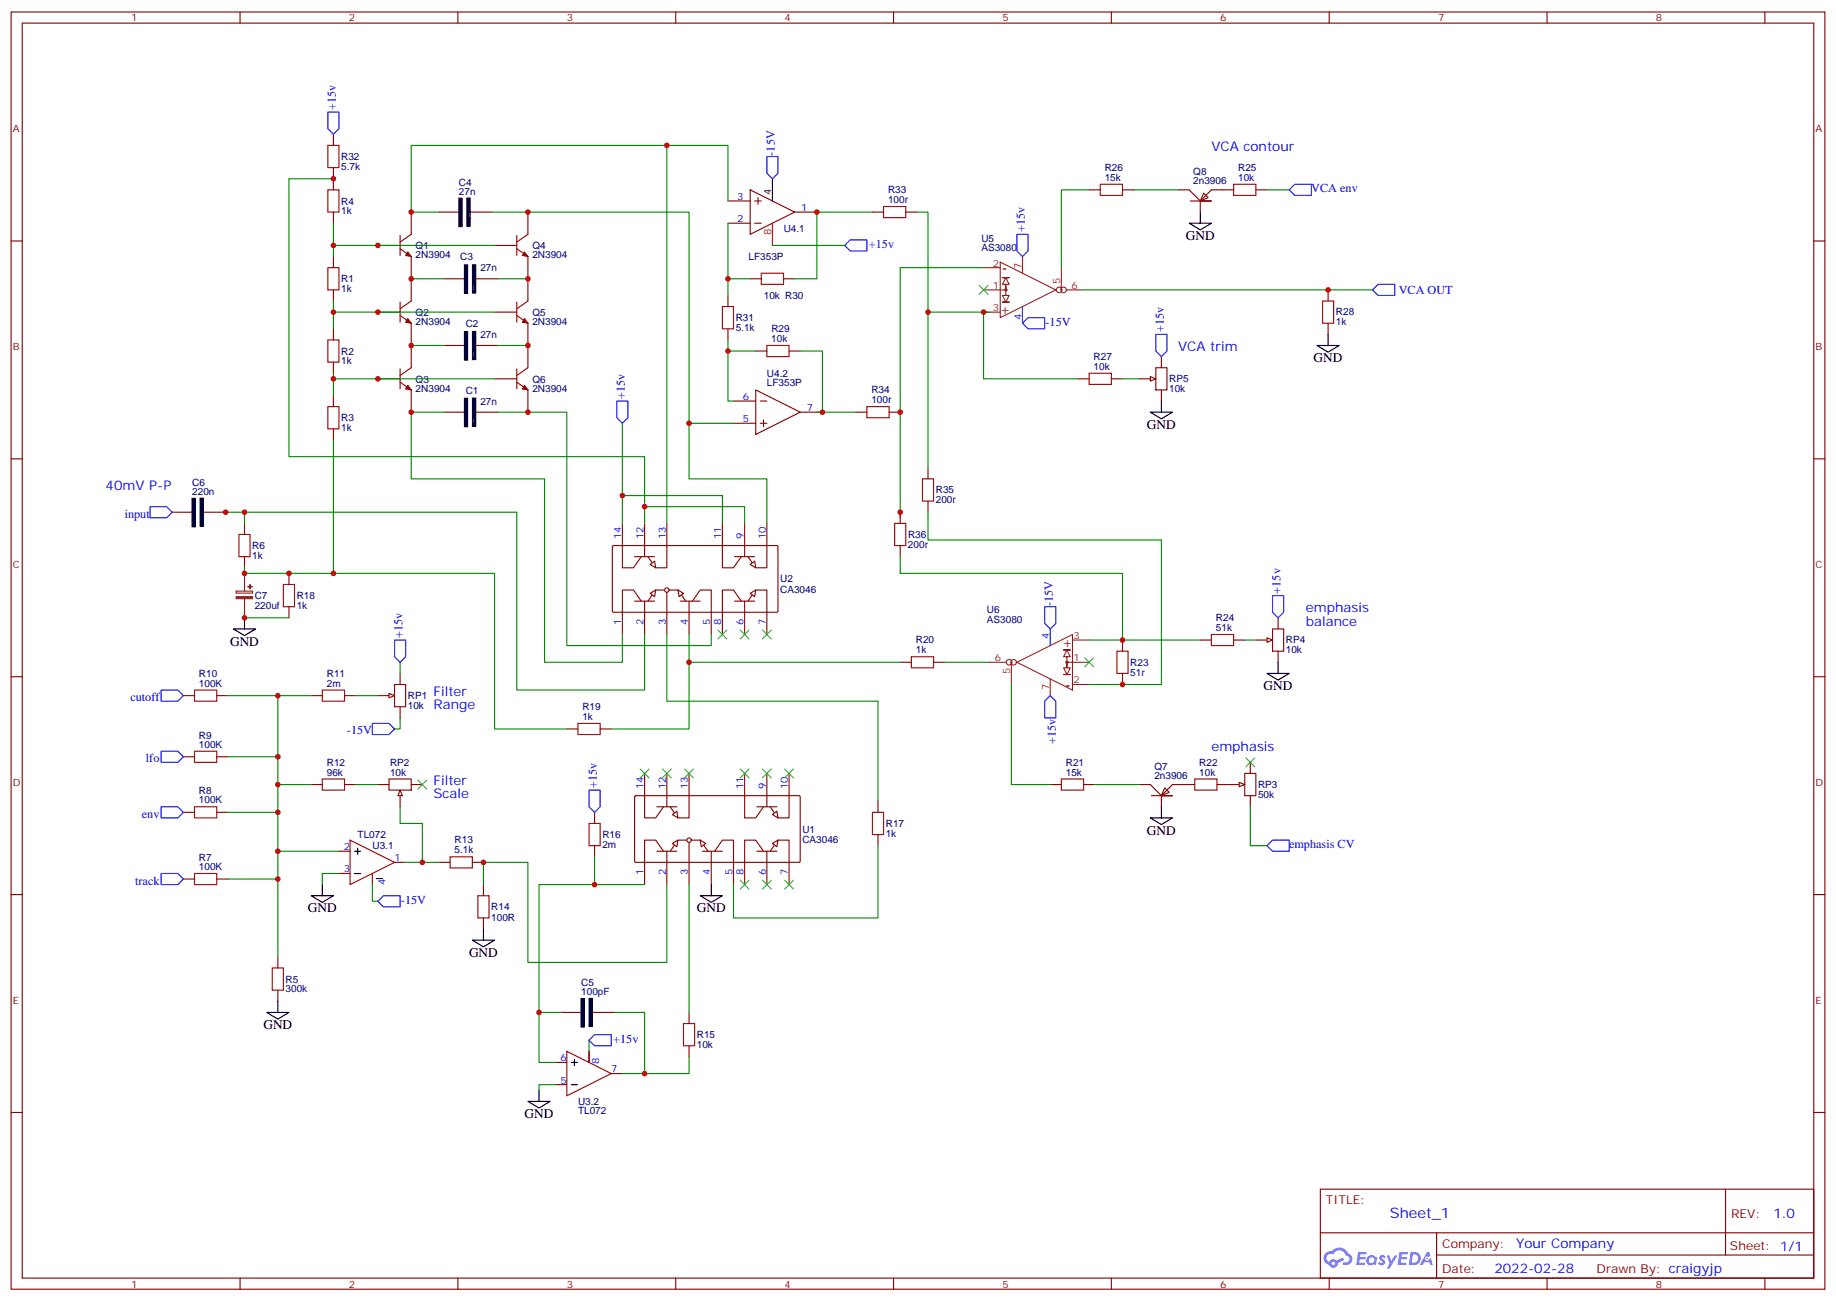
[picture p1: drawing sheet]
<svg xmlns="http://www.w3.org/2000/svg" width="583mm" height="413mm" viewBox="0 0 583 413" stroke-linecap="round" stroke-linejoin="round" font-family="sans-serif">
<g fill="none" stroke="#870000" stroke-width=".35">
<path d="M3.5 3.8h575.8v405.4h-575.8zM7.1 7.3h568.6v398.3h-568.6zM76.2 3.8v3.5M145.3 3.8v3.5M214.5 3.8v3.5M283.6 3.8v3.5M352.8 3.8v3.5M421.9 3.8v3.5M491.1 3.8v3.5M560.2 3.8v3.5M3.5 76.5h3.6M575.7 76.5h3.6"/>
<path d="M3.5 145.6h3.6M575.7 145.6h3.6M3.5 214.8h3.6M575.7 214.8h3.6M3.5 283.9h3.6M575.7 283.9h3.6M3.5 353.1h3.6M575.7 353.1h3.6M419.1 377.4h156.6v28.2h-156.6zM547.7 377.4v20.9M419.1 391.2h156.5M456 398.3h119.6"/>
<path d="M456 391.2v14.2M76.2 405.6v3.6M145.3 405.6v3.6M214.5 405.6v3.6M283.6 405.6v3.6M352.8 405.6v3.6M421.9 405.6v3.6M491.1 405.6v3.6M560.2 405.6v3.6"/>
</g>
<g fill="#5487ff">
<path d="M438.1 398.6a1.22 1.22 0 0 1 1.7 .2l-.4 .6a.47 .47 0 0 0-.3-.4 .47 .47 0 0 0-.5 .2l.1 .2a1.14 1.14 0 0 1 .8 1.8 1.14 1.14 0 0 1-1.9 0l-.2-.2 .5-.6 .7 .5a.29 .29 0 0 0 .3-.3 .29 .29 0 0 0-.2-.3 1.04 1.04 0 0 1-.6-1.7z"/>
<path d="M431.1 397.3h2.3l.4 .2-.2 .5-1.8 .1-.1 .8h1.5l.3 .4-.3 .4h-1.6l-.2 1.1h1.7l.2 .3-.2 .3-2.6 .1z"/>
<path d="M444.2 397.3l2.7 .2-.1 .5-1.8 .1-.2 .8h1.6l.3 .4-.4 .4h-1.6l-.1 1.1h1.7l.2 .3-.2 .3-2.7 .1z"/>
<path d="M453 397.3h.7l.3 1.3-.6 .3a.69 .69 0 0 0-1 .3 .69 .69 0 0 0 .4 .9 .69 .69 0 0 0 .9-.6l.5-.2 .6 2.2h-.8l-.3-.9h-1.7l-.5 .9h-.8z"/>
<path d="M440.2 398.4h.8l.6 1.8 1.1-1.8h.9l-2.6 4.2h-.8l.9-1.5z"/>
<path d="M447.8 397.3l-.6 4.2h1.3a2.11 2.11 0 0 0 2.5-2.1 2.11 2.11 0 0 0-2.5-2.1zM448.5 398.1a1.43 1.43 0 0 1 1.6 1.6 1.43 1.43 0 0 1-2 1.1z"/>
<path d="M434.1 399a1.54 1.54 0 0 0-.1 2.1 1.54 1.54 0 0 0 2.1 .1l.7 .3 .3-2.3-.6-.3a1.49 1.49 0 0 0-2.4 .1zM434.3 400a.95 .95 0 0 1 1.9 0 .95 .95 0 0 1-1.9 0z"/>
<path d="M420.8 397.7a2.18 2.18 0 0 0 1.1 3.7 1.44 1.44 0 0 0 1.6 .9 1.44 1.44 0 0 0 1.2-1.4l2-1-.5-.8-1.9 1a1.47 1.47 0 0 0-2.4 .4 1.39 1.39 0 0 1-.7-1.9 1.39 1.39 0 0 1 2-.5 2.12 2.12 0 0 1 2.2-1.3 2.12 2.12 0 0 1 1.9 1.7 1.14 1.14 0 0 1 1 1.4 1.14 1.14 0 0 1-1.6 .7 .43 .43 0 0 0-.5 .4 .43 .43 0 0 0 .4 .5 1.98 1.98 0 0 0 2.5-1.2 1.98 1.98 0 0 0-1.2-2.6 3.1 3.1 0 0 0-5.3-.6l-.9 .1zM422.7 401a.55 .55 0 0 1 1.1 0 .55 .55 0 0 1-1.1 0z"/>
<circle cx="453" cy="399.4" r=".26"/>
</g>
<g fill="none" stroke="#870000" stroke-width=".35">
<path d="M204.6 245.5v14.1h3.5l2.5-3.6M208.5 256h6.3M211.7 245.5v10.5M218.7 245.5v14.1h-3.5l-2.5-3.6M236.4 245.5v14.1h3.5l2.5-3.6M240.2 256h6.4M243.4 245.5v10.5M250.5 245.5v14.1h-3.6l-2.4-3.6M208.5 270.2h6.3M210.6 270.2l-2.5-3.6h-3.5v14.1M211.7 270.2v10.5M212.7 270.2l2.5-3.6h7l2.5 3.6"/>
<path d="M218.7 266.6v14.1M223 270.2h6.3M225.8 270.2v10.5M226.8 270.2l2.5-3.6h3.5v14.1M240.2 270.2h6.4M242.4 270.2l-2.5-3.6h-3.5v14.1M243.4 270.2v10.5M244.5 270.2l2.4-3.6h3.6v14.1"/>
</g>
<g fill="#fff" stroke="#870000" stroke-width=".35">
<path d="M222.2 266.6l1.8 1.1-1.4 1z"/>
<path d="M213.4 258.5l1.4-1 .4 2.1z"/>
<path d="M245.2 258.5l1.4-1 .3 2.1z"/>
<path d="M245.2 267.7l1.7-1.1-.3 2.1z"/>
<path d="M213.4 267.7l1.8-1.1-.4 2.1z"/>
<circle cx="218.7" cy="266.6" r=".71"/>
</g>
<g fill="none" stroke="#870000" stroke-width=".35">
<path d="M197.6 166.1v14.1h3.5l2.5-3.5M201.4 176.7h6.4M204.6 166.1v10.6M211.7 166.1v14.1h-3.6l-2.4-3.5M229.3 166.1v14.1h3.5l2.5-3.5M233.2 176.7h6.3M236.4 166.1v10.6M243.4 166.1v14.1h-3.5l-2.5-3.5M201.4 190.8h6.4M203.6 190.8l-2.5-3.5h-3.5v14.1M204.6 190.8v10.6M205.7 190.8l2.4-3.5h7.1l2.5 3.5"/>
<path d="M211.7 187.3v14.1M215.9 190.8h6.3M218.7 190.8v10.6M219.8 190.8l2.4-3.5h3.6v14.1M233.2 190.8h6.3M235.3 190.8l-2.5-3.5h-3.5v14.1M236.4 190.8v10.6M237.4 190.8l2.5-3.5h3.5v14.1M201.5 252.7l.3-.2 52 .1 .2 .3-.1 20.6-.3 .2-52-.1-.2-.3z"/>
</g>
<g fill="#fff" stroke="#870000" stroke-width=".35">
<path d="M215.2 187.3l1.8 1-1.5 1.1z"/>
<path d="M206.4 179.1l1.4-1 .3 2.1z"/>
<path d="M238.1 179.1l1.4-1 .4 2.1z"/>
<path d="M238.1 188.3l1.8-1-.4 2.1z"/>
<path d="M206.4 188.3l1.7-1-.3 2.1z"/>
<circle cx="211.7" cy="187.3" r=".71"/>
</g>
<g fill="none" stroke="#870000" stroke-width=".35">
<path d="M105.8 56.7v3.6M105.8 67.3v3.5M119.9 77.9h7.1M130.5 67.3v7.1M139.3 67.3h7.1M149.2 67.3h7.1M157 77.9h7M167.6 67.3v7.1M231.1 70.8h7M231.1 63.8h7M238.1 60.3l14.1 7-14.1 7.1zM239.5 70.8h2.2"/>
<path d="M239.5 63.8h2.2M240.6 62.7v2.1M252.2 67.3h7.1M105.8 81.4v3.5M105.8 92v3.5M119.9 99.1h7.1M130.5 81.4v14.1M141.1 88.5h7.1M151 88.5h7M157 99.1h7M167.6 81.4v14.1M105.8 104.4v3.5"/>
<path d="M105.8 114.9v3.6M130.5 102.6v14.1M141.1 109.6h7.1M151 109.6h7M167.6 102.6v14.1M105.8 125.5v3.5M105.8 136.1v3.5M119.9 120.2h7.1M130.5 123.8v7M141.1 130.8h7.1M151 130.8h7M157 120.2h7"/>
<path d="M167.6 123.8v7M232.8 127.3h7.1M232.8 134.3h7.1M239.9 123.8l14.1 7-14.1 7.1zM241.3 127.3h2.1M241.3 134.3h2.1M242.4 133.3v2.1M254 130.8h7.1M194.4 173.3l.3-.2 52.1 .1 .1 .3v20.6l-.3 .2h-52l-.2-.3zM125.2 217.2h3.6v7.1h-3.6zM127 213.7v3.5M58.2 220.8h3.5"/>
<path d="M68.8 220.8h3.5M98.8 220.8h3.5M109.4 220.8h3.5M119.9 220.8h3.6M127 224.3v3.5M58.2 257.8h3.5M58.2 240.2h3.5M68.8 257.8h3.5M68.8 240.2h3.5M361.6 249h3.5l3.6 3.5h3.5h-3.5l3.5-3.5h3.5M365.5 252.5h6.3M369 252.5h-.3l2.4-1-1.4-1.5-1 2.5v3.5"/>
<path d="M58.2 279h3.5M68.8 279h3.5M107.6 270.2h3.5M107.6 277.2h3.5M118.2 277.2v3.5M125.2 273.7h3.6M88.2 303.7v3.5M88.2 314.3v3.5M176.4 337.2h3.5M178.2 321.3h7M187 333.7v3.5M188 321.3h7.1"/>
<path d="M176.4 344.2h3.5M194 340.7h3.6"/>
</g>
<path d="M104.1 60.3h3.5v7h-3.5zM104.1 84.9h3.5v7.1h-3.5zM104.1 107.9h3.5v7h-3.5zM104.1 129h3.5v7.1h-3.5zM61.7 219h7.1v3.5h-7.1zM102.3 219h7.1v3.5h-7.1zM61.7 238.4h7.1v3.5h-7.1zM61.7 256h7.1v3.6h-7.1zM61.7 277.2h7.1v3.5h-7.1zM111.1 266.6l14.1 7.1-14.1 7zM86.4 307.2h3.6v7.1h-3.6zM179.9 333.7l14.1 7-14.1 7.1z" fill="none" stroke="#a10000" stroke-width=".35"/>
<g fill="none" stroke="#000" stroke-width=".35">
<path d="M245.2 56.7v7.1M145.7 62.9h1v9h-1zM146.1 64.9l.3-1.9v8.8l-.2 .1 .1-8.9h-.3l-.1 8.7 .1-1.2M148.2 62.9h1v8.9h-1zM148.5 63l-.2 8.7M148.5 71.1l-.1 .7M148.7 63.1v8.7M149 63.1l-.1 8.7M149.2 69.2l-.3 2.5M147.4 84.1h1v9h-1zM147.9 86.1l.3-1.9v8.8l-.3 .1 .1-8.9h-.3v8.7l.1-1.3M150 84h1v8.9h-1z"/>
<path d="M150.3 84.1l-.2 8.8M150.3 92.2l-.1 .8M150.4 84.3v8.6M150.7 84.2l-.1 8.7M150.9 90.4l-.2 2.4M147.4 105.2h1v9.1h-1zM147.9 107.2l.3-1.8v8.8l-.3 .1 .1-9-.3 .1v8.7l.1-1.3M150 105.2h1v8.9h-1zM150.3 105.3l-.2 8.7M150.3 113.4l-.1 .7M150.4 105.5v8.6M150.7 105.4l-.1 8.7"/>
<path d="M150.9 111.6l-.2 2.4M147.4 126.4h1v9h-1zM147.9 128.4l.3-1.9v8.8l-.3 .1 .1-8.9h-.3v8.7l.1-1.2M150 126.4h1v8.9h-1zM150.3 126.5l-.2 8.7M150.3 134.6l-.1 .7M150.4 126.6v8.7M150.7 126.6l-.1 8.7M150.9 132.7l-.2 2.5M112.5 270.2h2M112.5 277.2h2M113.5 269.2v2"/>
<path d="M119.4 278.8h2M98.8 284.3h7l-3.5 2.1zM102.3 280.7v3.6M88.2 317.8v3.5M184.5 316.9h1v9h-1zM184.9 318.9l.3-1.9 .1 8.8-.3 .1 .1-8.9h-.3l-.1 8.7 .1-1.2M187 316.9h1v8.9h-1zM187.3 317l-.2 8.7M187.5 317.1v8.7M187.8 317.1l-.1 8.7M84.7 321.3h7l-3.5 2.1zM181.3 337.2h2"/>
<path d="M182.3 336.2v2M187 333.7v3.5M187.3 325.1l-.1 .7M188 323.2l-.3 2.5M167.6 349.5h7l-3.5 2.1zM171.1 346v3.5M181.3 344.3h2"/>
</g>
<path d="M245.2 70.8v7.1M324.6 81.4v5.3M333.4 215.5v5.3" fill="none" stroke="#f00" stroke-width=".35"/>
<g fill="#8c2424" stroke="#8c2424" stroke-width=".35">
<circle cx="319.3" cy="92" r=".35"/>
<circle cx="338.7" cy="210.2" r=".35"/>
</g>
<g fill="none" stroke="#8c2424" stroke-width=".35">
<path d="M312.2 92h7.1v-1.8h-1.1l1.1-2.1h-1.1h2.1h-1l1 2.1h-1v3.6h1l-1 2.1h1h-2.1h1.1l-1.1-2.1h1.1M312.2 84.9h5.3M312.2 99.1h5.3M317.5 83.2l17.6 8.8-17.6 8.8zM336.9 84.9v7.1M338.7 92h5.3M314 210.2h5.3M321 210.2v7M322.8 210.2l17.6-8.8v17.6zM338.7 208.4h1l-1-2.1h1h-2.1h1.1l-1.1 2.1h1.1v3.5h-1.1l1.1 2.2h-1.1h2.1h-1l1-2.2h-1v-1.7h7M340.4 217.2h5.3M340.4 203.1h5.3"/>
<circle cx="336.2" cy="92" r=".88"/>
<circle cx="337.6" cy="92" r=".88"/>
<circle cx="320.3" cy="210.2" r=".88"/>
<circle cx="321.7" cy="210.2" r=".88"/>
</g>
<path d="M324.6 97.3v5.3M333.4 199.6v5.3M51.2 219h5.2l1.8 1.8-1.8 1.7h-5.2zM51.2 238.4h5.2l1.8 1.8-1.8 1.7h-5.2zM51.2 256h5.2l1.8 1.8-1.8 1.8h-5.2zM51.2 277.2h5.2l1.8 1.8-1.8 1.7h-5.2z" fill="none" stroke="#00f" stroke-width=".35"/>
<g fill="none" stroke="#900" stroke-width=".35">
<path d="M127 74.7v6.4M127 79l3.5 2.4M130.5 74.4l-3.5 2.4M164 74.7v6.4M164 79l3.6 2.4M167.6 74.4l-3.6 2.4M127 95.9v6.3M129.5 80.4l-.4 .7 .4-1.1-.7 1.1 1.7 .3M129.5 80.4l.3 .7h-.3zM129.5 80l1 1.4M130.5 95.5l-3.5 2.5M164 95.9v6.3"/>
<path d="M166.5 80.4l-.3 .7 .3-1.1-.7 1.1 1.8 .3M166.5 80.4l.4 .7h-.4zM166.5 80l1.1 1.4M167.6 95.5l-3.6 2.5M127 117.1v6.3M127 100.1l3.5 2.5M129.5 101.5l-.4 .7 .4-1-.7 1 1.7 .4M129.5 101.5l.3 .7h-.3zM129.5 101.2l1 1.4M130.5 116.7l-3.5 2.5M164 117.1v6.3M164 100.1l3.6 2.5"/>
<path d="M166.5 101.5l-.3 .7 .3-1-.7 1 1.8 .4M166.5 101.5l.4 .7h-.4zM166.5 101.2l1.1 1.4M167.6 116.7l-3.6 2.5M127 121.3l3.5 2.5M129.5 122.7l-.4 .7 .4-1.1-.7 1.1 1.7 .4M129.5 122.7l.3 .7h-.3zM129.5 122.3l1 1.5M164 121.3l3.6 2.5M166.5 122.7l-.3 .7 .3-1.1-.7 1.1 1.8 .4M166.5 122.7l.4 .7h-.4zM166.5 122.3l1.1 1.5"/>
</g>
<g fill="none" stroke="#008700" stroke-width=".35">
<path d="M105.8 77.9h51.2M105.8 70.8v10.6M156.3 67.3h62.4v67h14.1M231.1 63.8v-17.7h-100.6v21.2h8.8M105.8 99.1h51.2M105.8 95.5v8.9M130.5 88.5h10.6M158 88.5h9.6M105.8 118.5v7M130.5 109.6h10.6M158 109.6h9.6M105.8 120.2h51.2"/>
<path d="M141.1 130.8h-10.6v21.2h42.4v58.2h24.7v-8.8M158 130.8h21.9v74.1h45.9v-3.5M72.3 220.8h15.9v82.9M88.2 220.8h10.6M72.3 240.2h15.9M72.3 257.8h15.9M72.3 279h15.9M88.2 270.2h19.4M107.6 277.2h-5.3v3.5M178.2 321.3h-7.1v15.9h5.3M195.1 321.3h9.5v19.4h-7M176.4 344.2h-5.3v1.8"/>
</g>
<path d="M123.5 220.1l1.7 .7-1.7 .7z" fill="#f0f0f0" stroke="#870000" stroke-width=".35"/>
<path d="M119.9 249h3.6M123.5 247.2h7v3.6h-7zM127 252.5v3.5M130.5 249h3.6" fill="none" stroke="#870000" stroke-width=".35"/>
<path d="M127 250.8l.7 1.7h-1.4z" fill="#f0f0f0" stroke="#870000" stroke-width=".35"/>
<g fill="none" stroke="#008700" stroke-width=".35">
<path d="M105.8 139.6v42.4h-28.2v-1.8M70.6 162.6h7v3.5M77.6 162.6h86.4v56.4h40.6v-17.6M77.6 196.1h14.1M105.8 182h51.2v49.4h22.9M127 210.2v3.5M211.7 201.4v21.1h67v31.8M218.7 201.4v30h-24.7M218.7 210.2h67.1M299.9 210.2h14.1M321 217.2v31.8h12.4M112.9 220.8h7"/>
<path d="M127 227.8v3.6h-1.8M88.2 249h10.6M112.9 249h7M127 256v5.3h7.1v12.4h-5.3M347.5 249h14.1M134.1 273.7h5.2M188.7 271.9v8.8h15.9M278.7 268.4v22.9h-45.9v-10.6M118.2 280.7v5.3h1.7M153.5 280.7v-7h14.1v31.7h44.1v-24.7M188.7 280.7h-17.6v40.6M218.7 280.7v40.6"/>
<path d="M187 330.1v3.6M218.7 335.4v5.3h-14.1"/>
</g>
<path d="M75.8 169.6h3.6v7.1h-3.6zM90 185.5h3.5v7h-3.5zM289.3 208.4h7v3.5h-7zM183.4 229.6h7.1v3.5h-7.1zM102.3 247.2h7.1v3.6h-7.1zM276.9 257.8h3.6v7.1h-3.6zM336.9 247.2h7.1v3.6h-7.1zM379.2 247.2h7.1v3.6h-7.1zM142.9 271.9h7v3.5h-7zM187 261.3h3.5v7.1h-3.5zM151.7 284.3h3.5v7h-3.5zM217 324.8h3.5v7.1h-3.5z" fill="none" stroke="#a10000" stroke-width=".35"/>
<g fill="none" stroke="#870000" stroke-width=".35">
<path d="M54.7 162.6h7M64.6 162.6h7M77.6 166.1v3.5M77.6 176.7v3.5M91.7 182v3.5M91.7 192.5v3.6M285.8 210.2h3.5M296.3 210.2h3.6M179.9 231.4h3.5M190.5 231.4h3.5M98.8 249h3.5M109.4 249h3.5"/>
<path d="M188.7 257.8v3.5M278.7 254.3v3.5M333.4 249h3.5M344 249h3.5M375.7 249h3.5M386.3 249h7M395.1 245.5h3.5v7h-3.5zM396.9 241.9v3.6M396.9 252.5v3.5M139.3 273.7h3.6M149.9 273.7h3.6M188.7 268.4v3.5"/>
<path d="M278.7 264.9v3.5M153.5 280.7v3.6M153.5 291.3v3.6M218.7 321.3v3.5M218.7 331.9v3.5"/>
</g>
<path d="M47.6 160.8h5.3l1.8 1.8-1.8 1.7h-5.3zM118.2 229.6h5.3l1.7 1.8-1.7 1.7h-5.3zM187 250.8h3.5v5.2l-1.8 1.8-1.7-1.8zM121.7 284.3h5.3v3.5h-5.3l-1.8-1.8zM187 330.1l1.7-1.7h5.3v3.5h-5.3z" fill="none" stroke="#00f" stroke-width=".35"/>
<g fill="none" stroke="#000" stroke-width=".35">
<path d="M61 158.2h1v9h-1zM63.5 158.1h1.1v8.9h-1.1zM63.8 158.2l-.2 8.7M64 158.4v8.6M64.3 158.3l-.1 8.7M61.4 160.2l.3-1.9 .1 8.8-.3 .1 .1-8.9h-.3v8.7l.1-1.3M63.8 166.3v.7M64.5 164.5l-.3 2.4M74.1 199.6h7l-3.5 2.1zM77.6 196.1v3.5M365.1 259.6h7.1l-3.5 2.1zM368.7 256v3.6"/>
<path d="M149.9 298.4h7.1l-3.5 2.1zM153.5 294.9v3.5M222.2 284.3h7.1l-3.5 2.1zM225.8 280.7v3.6"/>
</g>
<path d="M75 187.6h5.2v.6h-5.2zM77.6 182v5.6M77.6 190.1v6" fill="none" stroke="#8c2424" stroke-width=".35"/>
<g fill="#8c2424" stroke="#8c2424" stroke-width=".35">
<path d="M75 189.4h5.2v.6h-5.2z"/>
<path d="M78.7 186.2h1.4z"/>
<path d="M79.3 185.5l.1 1.4z"/>
</g>
<path d="M393.3 248.3l1.8 .7-1.8 .7z" fill="#f0f0f0" stroke="#870000" stroke-width=".35"/>
<path d="M331.6 192.5h3.5v5.3l-1.7 1.8-1.8-1.8zM333.4 220.8l1.7 1.7v5.3h-3.5v-5.3zM402.2 268.4l1.7-1.8h5.3v3.6h-5.3z" fill="none" stroke="#00f" stroke-width=".35"/>
<path d="M294.6 162.6v8.8h74.1v45.8h-23M345.7 203.1h35.3M396.9 256v12.4h5.3" fill="none" stroke="#008700" stroke-width=".35"/>
<path d="M354.5 206.7h3.6v7h-3.6z" fill="none" stroke="#a10000" stroke-width=".35"/>
<path d="M403.9 199.6h3.6v7.1h-3.6zM405.7 196.1v3.5M356.3 203.1v3.6M356.3 213.7v3.5M398.6 203.1h3.6M405.7 206.7v3.5" fill="none" stroke="#870000" stroke-width=".35"/>
<path d="M402.2 202.4l1.7 .7-1.7 .7z" fill="#f0f0f0" stroke="#870000" stroke-width=".35"/>
<path d="M349.2 58.5h7.1v3.5h-7.1zM391.6 58.5h7v3.5h-7zM384.5 201.4h7.1v3.5h-7.1z" fill="none" stroke="#a10000" stroke-width=".35"/>
<path d="M345.7 60.3h3.5M356.3 60.3h3.5M373.9 60.3h3.6l3.5 3.5h3.5h-3.5l3.5-3.5h7.1M377.8 63.8h6.4M381.4 63.8h-.4l2.5-1.1-1.4-1.4-1.1 2.5v3.5M398.6 60.3h3.6M366.9 116.7h3.5v7.1h-3.5zM368.7 113.2v3.5M361.6 120.2h3.5M368.7 123.8v3.5M381 203.1h3.5M391.6 203.1h3.5" fill="none" stroke="#870000" stroke-width=".35"/>
<path d="M345.7 60.3h-8.8v24.6M359.8 60.3h14.1M402.2 60.3h7M395.1 203.1h3.5" fill="none" stroke="#008700" stroke-width=".35"/>
<path d="M377.5 70.8h7l-3.5 2.2zM381 67.3v3.5M402.2 213.7h7l-3.5 2.1zM405.7 210.2v3.5" fill="none" stroke="#000" stroke-width=".35"/>
<path d="M409.2 60.3l1.8-1.8h5.3v3.5h-5.3zM403.9 189h3.6v5.3l-1.8 1.8-1.8-1.8z" fill="none" stroke="#00f" stroke-width=".35"/>
<path d="M365.1 119.5l1.8 .7-1.8 .7z" fill="#f0f0f0" stroke="#870000" stroke-width=".35"/>
<path d="M104.1 35.6h3.5v5.3l-1.8 1.7-1.7-1.7zM243.4 49.7h3.5v5.3l-1.7 1.7-1.8-1.7zM268.1 77.9l1.8-1.8h5.3v3.6h-5.3zM322.8 74.4h3.5v5.3l-1.7 1.7-1.8-1.7zM435.7 92l1.7-1.8h5.3v3.6h-5.3zM324.6 102.6l1.7-1.8h5.3v3.6h-5.3zM366.9 106.1h3.5v5.3l-1.7 1.8-1.8-1.8zM195.8 127.3h3.5v5.3l-1.7 1.7-1.8-1.7zM125.2 203.1h3.6v5.3l-1.8 1.8-1.8-1.8z" fill="none" stroke="#00f" stroke-width=".35"/>
<path d="M418 109.6h7.1l-3.5 2.2zM421.6 106.1v3.5M365.1 130.8h7.1l-3.5 2.1zM368.7 127.3v3.5" fill="none" stroke="#000" stroke-width=".35"/>
<path d="M104.1 46.1h3.5v7.1h-3.5zM280.5 65.5h7v3.6h-7zM229.3 97.3h3.5v7.1h-3.5zM241.7 86.7h7v3.5h-7zM419.8 95.5h3.5v7.1h-3.5zM243.4 109.6h7.1v3.6h-7.1zM345.7 118.5h7.1v3.5h-7.1zM275.2 129h7v3.6h-7zM292.8 152h3.5v7h-3.5zM284 166.1h3.5v7h-3.5z" fill="none" stroke="#a10000" stroke-width=".35"/>
<g fill="none" stroke="#870000" stroke-width=".35">
<path d="M105.8 42.6v3.5M105.8 53.2v3.5M276.9 67.3h3.6M287.5 67.3h3.5M231.1 93.8v3.5M238.1 88.5h3.6M248.7 88.5h3.5M421.6 92v3.5M231.1 104.4v3.5M239.9 111.4h3.5M250.5 111.4h3.5M421.6 102.6v3.5"/>
<path d="M271.6 130.8h3.6M282.2 130.8h3.6M342.2 120.2h3.5M352.8 120.2h3.5M294.6 148.4v3.6M294.6 159v3.6M285.8 162.6v3.5M285.8 173.1v3.6"/>
</g>
<g fill="none" stroke="#008700" stroke-width=".35">
<path d="M105.8 56.7h-14.1v88.2h112.9v15.9M211.7 46.1v120M231.1 70.8v23M245.2 77.9h22.9M276.9 67.3h-17.6v21.2h-7.1M291 67.3h3.6v31.8h17.6M231.1 88.5h7M294.6 99.1v49.3M312.2 84.9h-26.4v79.4M314 99.1h-1.8v21.1h30M344 92h91.7M231.1 107.9v19.4h1.7"/>
<path d="M231.1 111.4h8.8M254 111.4h7.1v19.4h-1.8M197.6 134.3v23M218.7 134.3v17.7h24.7v14.1M261.1 130.8h10.5M356.3 120.2h5.3M197.6 166.1v-8.8h31.7v8.8M204.6 166.1v-5.3h31.8v5.3M285.8 176.7v5.3h70.5v21.1"/>
</g>
<g fill="none" stroke="#3c3" stroke-width=".35">
<path d="M310.8 90.6l2.8 2.8M313.6 90.6l-2.8 2.8M227.9 200l2.8 2.8M230.7 200l-2.8 2.8M234.9 200l2.9 2.8M237.8 200l-2.9 2.8M242 200l2.8 2.8M244.8 200l-2.8 2.8M344.3 208.8l2.8 2.8M347.1 208.8l-2.8 2.8M132.6 247.6l2.9 2.8M135.5 247.6l-2.9 2.8"/>
<path d="M203.2 244.1l2.8 2.8M206 244.1l-2.8 2.8M210.3 244.1l2.8 2.8M213.1 244.1l-2.8 2.8M217.3 244.1l2.8 2.8M220.1 244.1l-2.8 2.8M234.9 244.1l2.9 2.8M237.8 244.1l-2.9 2.8M242 244.1l2.8 2.8M244.8 244.1l-2.8 2.8M249.1 244.1l2.8 2.8M251.9 244.1l-2.8 2.8"/>
<path d="M395.5 240.5l2.8 2.8M398.3 240.5l-2.8 2.8M234.9 279.3l2.9 2.9M237.8 279.3l-2.9 2.9M242 279.3l2.8 2.9M244.8 279.3l-2.8 2.9M249.1 279.3l2.8 2.9M251.9 279.3l-2.8 2.9"/>
</g>
<g fill="#c00">
<circle cx="130.5" cy="88.5" r=".88"/>
<circle cx="167.6" cy="88.5" r=".88"/>
<circle cx="130.5" cy="109.6" r=".88"/>
<circle cx="167.6" cy="109.6" r=".88"/>
<circle cx="105.8" cy="120.2" r=".88"/>
<circle cx="119.9" cy="120.2" r=".88"/>
<circle cx="105.8" cy="99.1" r=".88"/>
<circle cx="119.9" cy="99.1" r=".88"/>
<circle cx="105.8" cy="77.9" r=".88"/>
<circle cx="119.9" cy="77.9" r=".88"/>
<circle cx="88.2" cy="240.2" r=".88"/>
<circle cx="88.2" cy="257.8" r=".88"/>
<circle cx="88.2" cy="279" r=".88"/>
<circle cx="88.2" cy="220.8" r=".88"/>
<circle cx="88.2" cy="249" r=".88"/>
<circle cx="134.1" cy="273.7" r=".88"/>
<circle cx="204.6" cy="340.7" r=".88"/>
<circle cx="153.5" cy="273.7" r=".88"/>
<circle cx="171.1" cy="321.3" r=".88"/>
<circle cx="188.7" cy="280.7" r=".88"/>
<circle cx="88.2" cy="270.2" r=".88"/>
<circle cx="71.6" cy="162.6" r=".88"/>
<circle cx="77.6" cy="182" r=".88"/>
<circle cx="77.6" cy="196.1" r=".88"/>
<circle cx="91.7" cy="182" r=".88"/>
<circle cx="77.6" cy="162.6" r=".88"/>
<circle cx="105.8" cy="182" r=".88"/>
<circle cx="218.7" cy="210.2" r=".88"/>
<circle cx="130.5" cy="130.8" r=".88"/>
<circle cx="167.6" cy="130.8" r=".88"/>
<circle cx="356.3" cy="203.1" r=".88"/>
<circle cx="312.2" cy="99.1" r=".88"/>
<circle cx="421.6" cy="92" r=".88"/>
<circle cx="231.1" cy="88.5" r=".88"/>
<circle cx="231.1" cy="111.4" r=".88"/>
<circle cx="130.5" cy="67.3" r=".88"/>
<circle cx="167.6" cy="67.3" r=".88"/>
<circle cx="204.6" cy="160.8" r=".88"/>
<circle cx="105.8" cy="56.7" r=".88"/>
<circle cx="211.7" cy="46.1" r=".88"/>
<circle cx="218.7" cy="134.3" r=".88"/>
<circle cx="197.6" cy="157.3" r=".88"/>
<circle cx="259.3" cy="67.3" r=".88"/>
<circle cx="261.1" cy="130.8" r=".88"/>
<circle cx="294.6" cy="99.1" r=".88"/>
<circle cx="285.8" cy="130.8" r=".88"/>
<circle cx="285.8" cy="162.6" r=".88"/>
<circle cx="356.3" cy="217.2" r=".88"/>
</g>
<text font-size="4.6" fill="#00f" x="441.2" y="386.4">Sheet_1</text>
<g font-size="4.2" fill="#00f">
<text x="384.5" y="47.9">VCA contour</text>
<text x="373.9" y="111.4">VCA trim</text>
<text x="33.5" y="155.5">40mV P-P</text>
<text x="414.5" y="194.3">emphasis</text>
<text x="414.5" y="198.5">balance</text>
<text x="137.6" y="220.8">Filter</text>
<text x="137.6" y="225">Range</text>
<text x="384.5" y="238.4">emphasis</text>
<text x="137.6" y="249">Filter</text>
<text x="137.6" y="253.2">Scale</text>
<text x="562.9" y="386.7">1.0</text>
<text x="481.3" y="396.2">Your Company</text>
<text x="474.4" y="404">2022-02-28</text>
</g>
<g font-size="4.2">
<text x="376.4" y="76.1">GND</text>
<text x="417" y="114.9">GND</text>
<text x="364.1" y="136.1">GND</text>
<text x="73" y="204.9">GND</text>
<text x="401.1" y="219">GND</text>
<text x="364.1" y="264.9">GND</text>
<text x="97.7" y="289.6">GND</text>
<text x="221.2" y="289.6">GND</text>
<text x="148.9" y="303.7">GND</text>
<text x="83.6" y="326.6">GND</text>
<text x="166.5" y="354.8">GND</text>
</g>
<g font-size="4.2" fill="#8d2323">
<text x="318.2" y="86.4">-</text>
<text x="317.9" y="99.8">+</text>
<text x="337.7" y="205.2">+</text>
<text x="338.3" y="218.6">-</text>
</g>
<g font-size="3.9" fill="#00f">
<text x="106.6" y="34.9" transform="rotate(-90 106.6 34.9)">+15v</text>
<text x="246" y="49.4" transform="rotate(-90 246 49.4)">-15V</text>
<text x="416.2" y="61">VCA env</text>
<text x="325.3" y="73.7" transform="rotate(-90 325.3 73.7)">+15v</text>
<text x="275.8" y="78.6">+15v</text>
<text x="444" y="93.2">VCA OUT</text>
<text x="331.9" y="103.4">-15V</text>
<text x="369.4" y="105.5" transform="rotate(-90 369.4 105.5)">+15v</text>
<text x="198.3" y="126.6" transform="rotate(-90 198.3 126.6)">+15v</text>
<text x="39.6" y="164.3">input</text>
<text x="406.4" y="188.4" transform="rotate(-90 406.4 188.4)">+15v</text>
<text x="334.2" y="192.3" transform="rotate(-90 334.2 192.3)">-15V</text>
<text x="127.8" y="202.5" transform="rotate(-90 127.8 202.5)">+15v</text>
<text x="41.4" y="222.5">cutoff</text>
<text x="110.1" y="233.1">-15V</text>
<text x="335.1" y="236.1" transform="rotate(-90 335.1 236.1)">+15v</text>
<text x="46.3" y="241.9">lfo</text>
<text x="189.5" y="250.1" transform="rotate(-90 189.5 250.1)">+15v</text>
<text x="45" y="259.6">env</text>
<text x="409.2" y="269.1">emphasis CV</text>
<text x="42.9" y="280.7">track</text>
<text x="127.3" y="286.8">-15V</text>
<text x="194.7" y="330.9">+15v</text>
</g>
<g font-size="3.9" fill="#800">
<text x="420.9" y="382">TITLE:</text>
<text x="549.5" y="386.7">REV:</text>
<text x="457.8" y="396.2">Company:</text>
<text x="549.1" y="396.8">Sheet: 1/1</text>
<text x="457.8" y="403.9">Date:</text>
<text x="506.8" y="403.9">Drawn By: craigyjp</text>
</g>
<g font-size="3.2" fill="#800">
<text x="41.6" y="6.8">1</text>
<text x="110.8" y="6.8">2</text>
<text x="179.9" y="6.8">3</text>
<text x="249.1" y="6.8">4</text>
<text x="318.2" y="6.8">5</text>
<text x="387.3" y="6.8">6</text>
<text x="456.5" y="6.8">7</text>
<text x="525.6" y="6.8">8</text>
<text x="4.1" y="41.9">A</text>
<text x="576.3" y="41.9">A</text>
<text x="4.1" y="111.1">B</text>
<text x="576.3" y="111.1">B</text>
<text x="4.1" y="180.2">C</text>
<text x="576.3" y="180.2">C</text>
<text x="4.1" y="249.3">D</text>
<text x="576.3" y="249.3">D</text>
<text x="4.1" y="318.5">E</text>
<text x="576.3" y="318.5">E</text>
<text x="41.6" y="408.6">1</text>
<text x="110.8" y="408.6">2</text>
<text x="179.9" y="408.6">3</text>
<text x="249.1" y="408.6">4</text>
<text x="318.2" y="408.6">5</text>
<text x="387.3" y="408.6">6</text>
<text x="456.5" y="408.6">7</text>
<text x="525.6" y="408.6">8</text>
</g>
<g font-size="3.2" fill="#000080">
<text x="108.3" y="53.9">5.7k</text>
<text x="108.3" y="50.7">R32</text>
<text x="145.7" y="58.9">C4</text>
<text x="350.7" y="57.4">15k</text>
<text x="350.7" y="54.3">R26</text>
<text x="378.8" y="58.5">2n3906</text>
<text x="378.8" y="55.6">Q8</text>
<text x="393" y="57.4">10k</text>
<text x="393" y="54.3">R25</text>
<text x="108.3" y="65">R4</text>
<text x="145.7" y="61.8">27n</text>
<text x="281.9" y="64.5">100r</text>
<text x="281.9" y="61.3">R33</text>
<text x="108.3" y="67.9">1k</text>
<text x="248.8" y="73.7">U4.1</text>
<text x="311.5" y="76.7">U5</text>
<text x="131.9" y="82">2N3904</text>
<text x="131.9" y="79.1">Q1</text>
<text x="146.1" y="82.6">C3</text>
<text x="169" y="82">2N3904</text>
<text x="169" y="79.1">Q4</text>
<text x="237.6" y="82.6">LF353P</text>
<text x="311.5" y="79.7">AS3080</text>
<text x="108.3" y="89.7">R1</text>
<text x="152.5" y="86.1">27n</text>
<text x="108.3" y="92.6">1k</text>
<text x="242.5" y="94.8">10k R30</text>
<text x="131.9" y="100.2">Q2</text>
<text x="169" y="100.2">Q5</text>
<text x="233.5" y="101.9">R31</text>
<text x="424" y="100.1">R28</text>
<text x="131.9" y="103.2">2N3904</text>
<text x="147.8" y="103.7">C2</text>
<text x="152.5" y="107.2">27n</text>
<text x="169" y="103.2">2N3904</text>
<text x="233.5" y="105.1">5.1k</text>
<text x="244.8" y="105.4">R29</text>
<text x="424" y="103.3">1k</text>
<text x="108.3" y="112.6">R2</text>
<text x="244.8" y="108.6">10k</text>
<text x="108.3" y="115.5">1k</text>
<text x="243.4" y="119.6">U4.2</text>
<text x="347.1" y="117.4">10k</text>
<text x="347.1" y="114.2">R27</text>
<text x="131.9" y="124.3">2N3904</text>
<text x="131.9" y="121.4">Q3</text>
<text x="147.8" y="124.9">C1</text>
<text x="169" y="124.3">2N3904</text>
<text x="169" y="121.4">Q6</text>
<text x="243.4" y="122.6">LF353P</text>
<text x="276.6" y="124.8">R34</text>
<text x="371.1" y="124.5">10k</text>
<text x="371.1" y="121.3">RP5</text>
<text x="152.5" y="128.4">27n</text>
<text x="276.6" y="128">100r</text>
<text x="108.3" y="136.7">1k</text>
<text x="108.3" y="133.8">R3</text>
<text x="61" y="154.1">C6</text>
<text x="61" y="157.1">220n</text>
<text x="297" y="159.7">200r</text>
<text x="297" y="156.6">R35</text>
<text x="288.2" y="173.8">200r</text>
<text x="288.2" y="170.7">R36</text>
<text x="80.1" y="177.4">1k</text>
<text x="80.1" y="174.2">R6</text>
<text x="247.6" y="184.9">U2</text>
<text x="80.9" y="190.1">C7</text>
<text x="94.2" y="190.1">R18</text>
<text x="247.6" y="188.1">CA3046</text>
<text x="80.9" y="193.3">220uf</text>
<text x="94.2" y="193.3">1k</text>
<text x="313.3" y="197.8">AS3080</text>
<text x="313.3" y="194.7">U6</text>
<text x="386" y="197.1">R24</text>
<text x="385.9" y="200.3">51k</text>
<text x="290.7" y="207.4">1k</text>
<text x="290.7" y="204.2">R20</text>
<text x="408.2" y="207.4">10k</text>
<text x="408.2" y="204.2">RP4</text>
<text x="63.1" y="215">R10</text>
<text x="103.7" y="214.7">R11</text>
<text x="358.8" y="214.4">51r</text>
<text x="358.8" y="211.2">R23</text>
<text x="63.1" y="217.9">100K</text>
<text x="103.7" y="217.9">2m</text>
<text x="129.5" y="221.9">RP1</text>
<text x="129.5" y="225.1">10k</text>
<text x="184.9" y="225.4">R19</text>
<text x="184.9" y="228.5">1k</text>
<text x="63.1" y="237.3">100K</text>
<text x="63.1" y="234.4">R9</text>
<text x="103.7" y="242.9">R12</text>
<text x="123.8" y="242.9">RP2</text>
<text x="338.3" y="243">R21</text>
<text x="366.4" y="244.3">Q7</text>
<text x="380.7" y="243">R22</text>
<text x="103.7" y="246.2">96k</text>
<text x="123.8" y="246.2">10k</text>
<text x="338.3" y="246.2">15k</text>
<text x="366.4" y="247.2">2n3906</text>
<text x="380.7" y="246.2">10k</text>
<text x="399.3" y="250">RP3</text>
<text x="63.1" y="255">100K</text>
<text x="63.1" y="252.1">R8</text>
<text x="399.3" y="253.2">50k</text>
<text x="281.2" y="262.5">R17</text>
<text x="113.5" y="266">TL072</text>
<text x="118.2" y="269.5">U3.1</text>
<text x="144.3" y="267.6">R13</text>
<text x="191.2" y="269.2">2m</text>
<text x="191.2" y="266">R16</text>
<text x="254.7" y="267.5">CA3046</text>
<text x="254.7" y="264.2">U1</text>
<text x="281.2" y="265.7">1k</text>
<text x="63.1" y="273.2">R7</text>
<text x="144.3" y="270.9">5.1k</text>
<text x="63.1" y="276.2">100K</text>
<text x="155.9" y="292.2">100R</text>
<text x="155.9" y="288.9">R14</text>
<text x="90.7" y="311.9">R5</text>
<text x="90.7" y="314.8">300k</text>
<text x="184.5" y="315.8">100pF</text>
<text x="184.5" y="312.9">C5</text>
<text x="221.2" y="329.5">R15</text>
<text x="221.2" y="332.7">10k</text>
<text x="183.5" y="353.5">TL072</text>
<text x="183.5" y="350.6">U3.2</text>
</g>
<g font-size="3.2" fill="#00f">
<text x="234" y="63.4">3</text>
<text x="234" y="70.5">2</text>
<text x="254.4" y="67">1</text>
<text x="324.2" y="101.4" transform="rotate(-90 324.2 101.4)">4</text>
<text x="235.8" y="126.9">6</text>
<text x="256.1" y="130.5">7</text>
<text x="235.8" y="134">5</text>
<text x="197.2" y="171" transform="rotate(-90 197.2 171)">14</text>
<text x="204.3" y="171" transform="rotate(-90 204.3 171)">12</text>
<text x="211.3" y="171" transform="rotate(-90 211.3 171)">13</text>
<text x="229" y="171" transform="rotate(-90 229 171)">11</text>
<text x="236" y="171" transform="rotate(-90 236 171)">9</text>
<text x="243.1" y="171" transform="rotate(-90 243.1 171)">10</text>
<text x="197.2" y="198.4" transform="rotate(-90 197.2 198.4)">1</text>
<text x="204.3" y="198.4" transform="rotate(-90 204.3 198.4)">2</text>
<text x="211.3" y="198.4" transform="rotate(-90 211.3 198.4)">3</text>
<text x="218.4" y="198.4" transform="rotate(-90 218.4 198.4)">4</text>
<text x="225.4" y="198.4" transform="rotate(-90 225.4 198.4)">5</text>
<text x="229" y="198.4" transform="rotate(-90 229 198.4)">8</text>
<text x="236" y="198.4" transform="rotate(-90 236 198.4)">6</text>
<text x="243.1" y="198.4" transform="rotate(-90 243.1 198.4)">7</text>
<text x="333" y="202.8" transform="rotate(-90 333 202.8)">4</text>
<text x="204.3" y="250.4" transform="rotate(-90 204.3 250.4)">14</text>
<text x="211.3" y="250.4" transform="rotate(-90 211.3 250.4)">12</text>
<text x="218.4" y="250.4" transform="rotate(-90 218.4 250.4)">13</text>
<text x="236" y="250.4" transform="rotate(-90 236 250.4)">11</text>
<text x="243.1" y="250.4" transform="rotate(-90 243.1 250.4)">9</text>
<text x="250.1" y="250.4" transform="rotate(-90 250.1 250.4)">10</text>
<text x="109.1" y="269.8">2</text>
<text x="125.2" y="273.3">1</text>
<text x="109.1" y="276.9">3</text>
<text x="122.4" y="281" transform="rotate(-90 122.4 281)">4</text>
<text x="204.3" y="277.8" transform="rotate(-90 204.3 277.8)">1</text>
<text x="211.3" y="277.8" transform="rotate(-90 211.3 277.8)">2</text>
<text x="218.4" y="277.8" transform="rotate(-90 218.4 277.8)">3</text>
<text x="225.4" y="277.8" transform="rotate(-90 225.4 277.8)">4</text>
<text x="232.5" y="277.8" transform="rotate(-90 232.5 277.8)">5</text>
<text x="236" y="277.8" transform="rotate(-90 236 277.8)">8</text>
<text x="243.1" y="277.8" transform="rotate(-90 243.1 277.8)">6</text>
<text x="250.1" y="277.8" transform="rotate(-90 250.1 277.8)">7</text>
<text x="177.9" y="336.8">6</text>
<text x="190.1" y="337.5" transform="rotate(-90 190.1 337.5)">8</text>
<text x="194" y="340.4">7</text>
<text x="177.9" y="343.9">5</text>
</g>
<text font-size="3.2" x="244.8" y="62" transform="rotate(-90 244.8 62)">4</text>
<g font-size="3.2" fill="#f00">
<text x="244.8" y="74.6" transform="rotate(-90 244.8 74.6)">8</text>
<text x="324.2" y="85.3" transform="rotate(-90 324.2 85.3)">7</text>
<text x="333" y="218.9" transform="rotate(-90 333 218.9)">7</text>
</g>
<g font-size="3.2" fill="#8d2323">
<text x="315.1" y="84.6">2</text>
<text x="315.1" y="91.7">1</text>
<text x="336.5" y="90.2" transform="rotate(-90 336.5 90.2)">5</text>
<text x="340.1" y="91.7">6</text>
<text x="315.1" y="98.7">3</text>
<text x="340.8" y="202.8">3</text>
<text x="315.8" y="209.8">6</text>
<text x="340.8" y="209.8">1</text>
<text x="320.7" y="214" transform="rotate(-90 320.7 214)">5</text>
<text x="340.8" y="216.9">2</text>
</g>
</svg>
